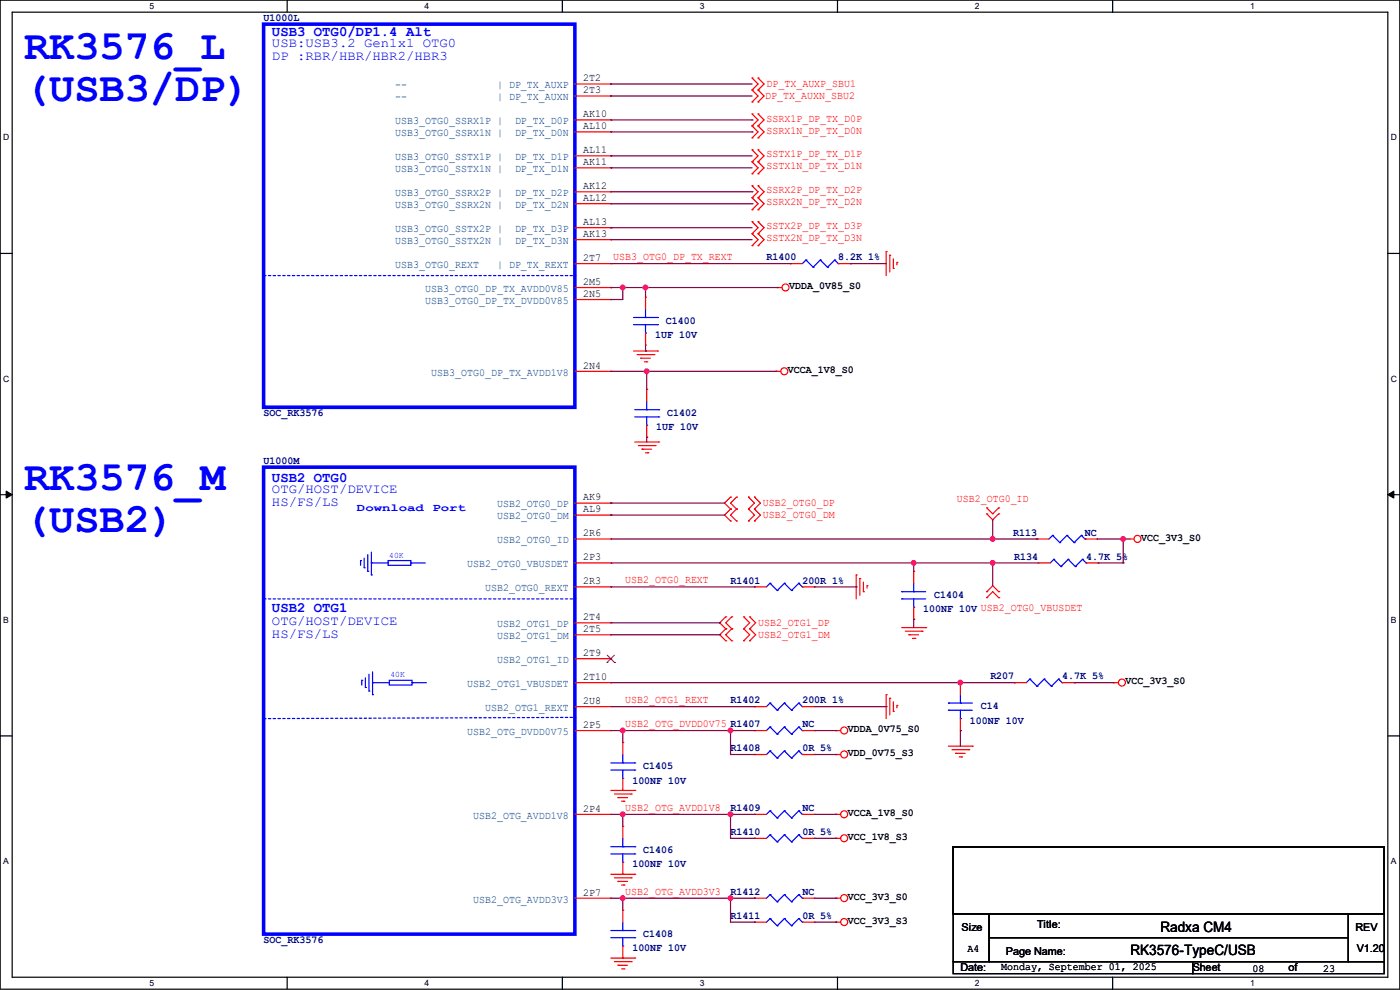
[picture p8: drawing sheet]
<svg xmlns="http://www.w3.org/2000/svg" width="297mm" height="210mm" viewBox="0 0 297 210" stroke-linecap="round" stroke-linejoin="round" font-family="sans-serif">
<path d="M0 0h297v209.8h-297zM2.6 2.6h291.8v204.7h-291.8z" fill="none" stroke="#000" stroke-width=".25"/>
<g fill="#fff">
<path d="M31.7 .3h1v2h-1z"/>
<path d="M31.7 207.6h1v1.9h-1z"/>
</g>
<path d="M60.9 0v2.6M60.9 207.3v2.5" fill="none" stroke="#000" stroke-width=".25"/>
<g fill="#fff">
<path d="M90.1 .3h1v2h-1z"/>
<path d="M90.1 207.6h1v1.9h-1z"/>
</g>
<path d="M119.3 0v2.6M119.3 207.3v2.5" fill="none" stroke="#000" stroke-width=".25"/>
<g fill="#fff">
<path d="M148.5 .3h.9v2h-.9z"/>
<path d="M148.5 207.6h.9v1.9h-.9z"/>
</g>
<path d="M177.7 0v2.6M177.7 207.3v2.5" fill="none" stroke="#000" stroke-width=".25"/>
<g fill="#fff">
<path d="M206.8 .3h1v2h-1z"/>
<path d="M206.8 207.6h1v1.9h-1z"/>
</g>
<path d="M236.1 0v2.6M236.1 207.3v2.5" fill="none" stroke="#000" stroke-width=".25"/>
<g fill="#fff">
<path d="M265.2 .3h1v2h-1z"/>
<path d="M265.2 207.6h1v1.9h-1z"/>
<path d="M.7 28.2h1.2v1.9h-1.2z"/>
<path d="M295.1 28.2h1.2v1.9h-1.2z"/>
<path d="M.7 79.3h1.2v2h-1.2z"/>
<path d="M295.1 79.3h1.2v2h-1.2z"/>
</g>
<path d="M0 53.8h2.6M294.4 53.8h2.6" fill="none" stroke="#000" stroke-width=".25"/>
<g fill="#fff">
<path d="M.7 130.5h1.2v2h-1.2z"/>
<path d="M295.1 130.5h1.1v2h-1.1z"/>
</g>
<path d="M0 104.9h2.6M294.4 104.9h2.6" fill="none" stroke="#000" stroke-width=".25"/>
<path d="M1.3 104.2l1.3 .7-1.3 .8zM294.4 104.9l1.3-.7v1.5z" fill="#000" stroke="#000" stroke-width=".21"/>
<g fill="#fff">
<path d="M.7 181.7h1.2v2h-1.2z"/>
<path d="M295.1 181.7h1.1v2h-1.1z"/>
</g>
<path d="M0 156.1h2.6M294.4 156.1h2.6M202.2 179.6h91.5v14.2h-91.5zM202.2 193.8h7.6v10.2h-7.6zM209.8 193.8h76.2v5.1h-76.2zM209.8 198.9h76.2v5.1h-76.2zM286 193.8h7.7v10.2h-7.7zM202.2 204h50.8v2.5h-50.8zM253 204h40.7v2.5h-40.7z" fill="none" stroke="#000" stroke-width=".25"/>
<g fill="none" stroke="#f00" stroke-width=".25">
<path d="M122 17.8h7.6M129.6 17.8h.1M159.6 19.1h.1M159.6 16.6h.1M159.6 16.6l1.2 1.2-1.2 1.3M159.6 19.1l1.2 1.3-1.2 1.2M160.8 19.1h.1M160.8 16.6h.1M160.8 16.6l1.3 1.2-1.3 1.3M160.8 19.1l1.3 1.3-1.3 1.2M122 20.4h7.6M122 25.4h7.6"/>
<path d="M122 28h7.6M122 33.1h7.6M122 35.6h7.6M129.6 20.4h.1M129.6 25.4h.1M129.6 28h.1M129.6 33.1h.1M129.6 35.6h.1M159.6 21.6h.1M159.6 39.4h.1M159.6 34.3h.1M159.6 31.8h.1"/>
<path d="M159.6 36.9h.1M159.6 26.7h.1M159.6 24.2h.1M159.6 29.3h.1M159.6 39.4l1.2 1.3-1.2 1.3M159.6 31.8l1.2 1.3-1.2 1.2M159.6 34.3l1.2 1.3-1.2 1.3M159.6 24.2l1.2 1.2-1.2 1.3M159.6 26.7l1.2 1.3-1.2 1.3M160.8 21.6h.1M160.8 39.4h.1M160.8 34.3h.1"/>
<path d="M160.8 31.8h.1M160.8 36.9h.1M160.8 26.7h.1M160.8 24.2h.1M160.8 29.3h.1M160.8 39.4l1.3 1.3-1.3 1.3M160.8 31.8l1.3 1.3-1.3 1.2M160.8 34.3l1.3 1.3-1.3 1.3M160.8 24.2l1.3 1.2-1.3 1.3M160.8 26.7l1.3 1.3-1.3 1.3M122 55.9h7.6M122 40.7h7.6"/>
<path d="M122 43.2h7.6M122 48.3h7.6M122 50.8h7.6M129.6 40.7h.1M129.6 43.2h.1M129.6 48.3h.1M129.6 50.8h.1M129.6 55.9h.1M159.6 49.6h.1M159.6 47h.1M159.6 52.1h.1M159.6 42h.1"/>
<path d="M159.6 44.5h.1M159.6 47l1.2 1.3-1.2 1.3M159.6 49.6l1.2 1.2-1.2 1.3M159.6 42l1.2 1.2-1.2 1.3M160.8 49.6h.1M160.8 47h.1M160.8 52.1h.1M160.8 42h.1M160.8 44.5h.1M160.8 47l1.3 1.3-1.3 1.3M160.8 49.6l1.3 1.2-1.3 1.3M160.8 42l1.3 1.2-1.3 1.3"/>
<path d="M167.7 55.9h.1M167.7 55.9h2.5M177.8 55.9h2.6M180.4 55.9h.1M188 53.4h.1M188 53.4v5.1M188.8 54.1h.1M188.8 54.1v3.6M189.5 56.9h.1M189.5 54.9v2M190.3 55.7h.1M190.3 55.7v.5"/>
<path d="M122 78.8h7.6M122 61h7.6M122 63.5h7.6M129.6 61h.1M129.6 63.5h.1M129.6 78.8h.1M134.4 74.5h5.1M135.2 75.2h3.5M135.9 76h.1M135.9 76h2.1M136.7 76.8h.5M136.9 63h.1"/>
<path d="M136.9 73.2h.1M136.9 63v2.6M136.9 70.7v2.5M137.2 76.8h.1M138.7 75.2h.1M139.5 74.5h.1M164.6 78.8h.1M164.6 78.8h1.1M164.9 61h.1M164.9 61h1M134.7 93.8h5M135.4 94.5h3.6"/>
<path d="M136.2 95.3h.1M136.2 95.3h2M136.9 96.1h.6M137.2 82.6h.1M137.2 92.8h.1M137.2 82.6v2.5M137.2 90.2v2.6M137.5 96.1h.1M139 94.5h.1M139.7 93.8h.1M122 114.3h7.6M122 119.4h7.6"/>
<path d="M122 106.7h7.6M122 109.3h7.6M129.6 106.7h.1M129.6 109.3h.1M129.6 114.3h.1M129.6 119.4h.1M155 105.5h.1M155 108h.1M155 110.5h.1M155 105.5l-1.3 1.2 1.3 1.3M155 108l-1.3 1.3 1.3 1.2M156.3 108h.1"/>
<path d="M156.3 105.5h.1M156.3 110.5h.1M156.3 105.5l-1.3 1.2 1.3 1.3M156.3 108l-1.3 1.3 1.3 1.2M158.8 108h.1M158.8 105.5h.1M158.8 110.5h.1M158.8 105.5l1.3 1.2-1.3 1.3M158.8 108l1.3 1.3-1.3 1.2M160.1 108h.1M160.1 105.5h.1M160.1 110.5h.1"/>
<path d="M160.1 105.5l1.2 1.2-1.2 1.3M160.1 108l1.2 1.3-1.2 1.2M209.3 109h.1M209.3 107.7h.1M209.3 109l1.3 1.3 1.3-1.3M209.3 107.7l1.3 1.3 1.3-1.3M211.9 109h.1M211.9 107.7h.1M220 114.3h.1M220 114.3h2.5M220.3 119.4h.1M220.3 119.4h2.5"/>
<path d="M230.2 114.3h2.5M230.4 119.4h2.6M232.7 114.3h.1M233 119.4h.1M239.6 114.3h.1M239.6 114.3h1M122 134.7h7.6M122 124.5h7.6M122 132.1h7.6M122 139.7h7.6M129.6 124.5h.1M129.6 132.1h.1"/>
<path d="M129.6 134.7h.1M129.6 139.7h.1M154 130.9h.1M154 133.4h.1M154 135.9h.1M154 130.9l-1.3 1.2 1.3 1.3M154 133.4l-1.3 1.3 1.3 1.2M155.2 133.4h.1M155.2 130.9h.1M155.2 135.9h.1M155.2 130.9l-1.2 1.2 1.2 1.3M155.2 133.4l-1.2 1.3 1.2 1.2"/>
<path d="M157.8 133.4h.1M157.8 130.9h.1M157.8 135.9h.1M157.8 130.9l1.2 1.2-1.2 1.3M157.8 133.4l1.2 1.3-1.2 1.2M159 133.4h.1M159 130.9h.1M159 135.9h.1M159 130.9l1.3 1.2-1.3 1.3M159 133.4l1.3 1.3-1.3 1.2M160.1 124.5h.1M160.1 124.5h2.5"/>
<path d="M170.2 124.5h2.6M172.8 124.5h.1M181.7 122h.1M181.7 122v5M182.4 122.7h.1M182.4 122.7v3.6M183.2 125.5h.1M183.2 123.5v2M183.9 124.2h.1M183.9 124.2v.6M191.3 133.1h5.1M192.1 133.9h3.5"/>
<path d="M192.8 134.7h.1M192.8 134.7h2.1M193.6 135.4h.5M193.8 121.2h.1M193.8 131.4h.1M193.8 121.2v2.5M193.8 128.8v2.6M194.1 135.4h.1M195.6 133.9h.1M196.4 133.1h.1M209.3 125.5h.1M209.3 126.8h.1"/>
<path d="M209.3 125.5l1.3-1.3 1.3 1.3M209.3 126.8l1.3-1.3 1.3 1.3M211.9 125.5h.1M211.9 126.8h.1M122 155h7.6M122 144.8h7.6M122 149.9h7.6M129.6 144.8h.1M129.6 149.9h.1M129.6 155h.1M132.1 157.5h.1M132.1 157.5v2.6"/>
<path d="M160.1 155h.1M160.1 149.9h.1M160.1 155h2.5M160.1 149.9h2.5M170.2 155h2.6M170.2 149.9h2.6M172.8 155h.1M172.8 149.9h.1M177.3 155h.1M177.3 155h1.1M188 147.4h.1M188 147.4v5"/>
<path d="M188.8 148.1h.1M188.8 148.1v3.6M189.5 150.9h.1M189.5 148.9v2M190.3 149.6h.1M190.3 149.6v.6M201.2 158.3h5.1M202 159h3.5M202.7 159.8h.1M202.7 159.8h2.1M203.8 144.8h.1M203.8 155h.1"/>
<path d="M203.8 144.8v2.6M203.8 152.4v2.6M205.5 159h.1M206.3 158.3h.1M215.2 144.8h.1M215.2 144.8h2.5M225.3 144.8h2.6M227.9 144.8h.1M236.3 144.8h.1M236.3 144.8h1M122 172.8h7.6M129.6 172.8h.1"/>
<path d="M129.6 167.7h5.1M130.3 168.4h3.6M131.1 169.2h.1M131.1 169.2h2M131.9 170h.5M132.1 167.7h.1M132.1 175.3h.1M132.1 165.1v2.6M132.1 175.3v2.5M132.4 170h.1M133.9 168.4h.1M134.7 167.7h.1"/>
<path d="M160.1 172.8h.1M160.1 177.8h.1M160.1 160.1h.1M160.1 172.8h2.5M160.1 177.8h2.5M160.1 160.1h2.5M170.2 172.8h2.6M170.2 177.8h2.6M170.2 160.1h2.6M172.8 172.8h.1M172.8 177.8h.1M172.8 160.1h.1"/>
<path d="M177.3 172.8h.1M177.3 177.8h.1M177.3 160.1h.1M177.3 172.8h1.1M177.3 177.8h1.1M177.3 160.1h1.1M203.5 160.6h.5M204 160.6h.1M122 190.5h7.6M129.6 190.5h.1M129.6 185.5h5.1M130.3 186.2h3.6"/>
<path d="M131.1 187h.1M131.1 187h2M131.9 187.7h.5M132.1 185.5h.1M132.1 193.1h.1M132.1 182.9v2.6M132.1 193.1v2.5M132.4 187.7h.1M133.9 186.2h.1M134.7 185.5h.1M160.1 190.5h.1M160.1 195.6h.1"/>
<path d="M160.1 195.6h2.5M160.1 190.5h2.5M170.2 195.6h2.6M170.2 190.5h2.6M172.8 190.5h.1M172.8 195.6h.1M177.3 195.6h.1M177.3 190.5h.1M177.3 195.6h1.1M177.3 190.5h1.1M129.6 203.2h5.1M130.3 204h3.6"/>
<path d="M131.1 204.8h.1M131.1 204.8h2M131.9 205.5h.5M132.1 203.2h.1M132.1 200.7v2.5M132.4 205.5h.1M133.9 204h.1M134.7 203.2h.1"/>
<circle cx="166.4" cy="78.8" r=".74"/>
<circle cx="166.6" cy="61" r=".74"/>
<circle cx="241.3" cy="114.3" r=".74"/>
<circle cx="179.1" cy="155" r=".74"/>
<circle cx="238" cy="144.8" r=".74"/>
<circle cx="179.1" cy="177.8" r=".74"/>
<circle cx="179.1" cy="172.7" r=".74"/>
<circle cx="179.1" cy="160" r=".74"/>
<circle cx="179.1" cy="190.5" r=".74"/>
<circle cx="179.1" cy="195.6" r=".74"/>
</g>
<g fill="none" stroke="#00f" stroke-width=".25">
<path d="M171 55.2h.1M171 55.2l-.8 .7M171 55.2l1.5 1.5M172.5 56.7h.1M174 55.2h.1M174 55.2l-1.5 1.5M174 55.2l1.6 1.5M175.6 56.7h.1M177.1 55.2h.1M177.1 55.2l-1.5 1.5M177.1 55.2l.7 .7M177.8 55.9h.1"/>
<path d="M134.4 68.9h5.1M134.4 67.4h5.1M136.9 70.7h.1M136.9 67.4h.1M136.9 65.6v1.8M136.9 68.9v1.8M139.5 68.9h.1M139.5 67.4h.1M134.7 88.4h5M134.7 86.9h5M137.2 90.2h.1M137.2 86.9h.1"/>
<path d="M137.2 85.1v1.8M137.2 88.4v1.8M139.7 88.4h.1M139.7 86.9h.1M76.5 118.9h.1M76.5 118.9v1M77.3 118.4v2M78 117.6v3.6M78.8 119.4h.1M78.8 119.4h3.5M78.8 117.1v4.9M82.3 118.9h4.9v1h-4.9z"/>
<path d="M87.2 119.4h.1M87.2 119.4h3M223.3 113.6h.1M223.3 113.6l-.8 .7M223.3 113.6l1.5 1.5M223.6 118.7h.1M223.6 118.7l-.8 .7M223.6 118.7l1.5 1.5M224.8 115.1h.1M226.4 113.6h.1M226.4 113.6l-1.6 1.5M226.4 113.6l1.5 1.5"/>
<path d="M226.6 118.7h.1M226.6 118.7l-1.5 1.5M226.6 118.7l1.5 1.5M227.9 115.1h.1M229.4 113.6h.1M229.4 113.6l-1.5 1.5M229.4 113.6l.8 .7M229.7 118.7h.1M229.7 118.7l-1.6 1.5M229.7 118.7l.7 .7M230.2 114.3h.1M230.4 119.4h.1"/>
<path d="M77.3 120.4h.1M78 121.2h.1M78.8 122h.1M163.4 123.7h.1M163.4 123.7l-.8 .8M163.4 123.7l1.5 1.6M164.9 125.3h.1M166.4 123.7h.1M166.4 123.7l-1.5 1.6M166.4 123.7l1.5 1.6M167.9 125.3h.1M169.5 123.7h.1"/>
<path d="M169.5 123.7l-1.6 1.6M169.5 123.7l.7 .8M170.2 124.5h.1M191.3 127h.1M191.3 125.5h.1M191.3 127h5.1M191.3 125.5h5.1M193.8 128.8h.1M193.8 125.5h.1M193.8 123.7v1.8M193.8 127v1.8M225.1 120.2h.1"/>
<path d="M228.1 120.2h.1M76.8 144.3h.1M76.8 144.3v1M77.5 145.8h.1M77.5 143.8v2M78.3 146.6h.1M78.3 143v3.6M79 147.4h.1M79 144.8h.1M79 144.8h3.6M79 142.5v4.9M82.6 144.3h4.8v1h-4.8z"/>
<path d="M87.4 144.8h.1M87.4 144.8h3.1M163.4 154.2h.1M163.4 149.1h.1M163.4 159.3h.1M163.4 154.2l-.8 .8M163.4 154.2l1.5 1.5M163.4 149.1l-.8 .8M163.4 149.1l1.5 1.6M163.4 159.3l-.8 .8M163.4 159.3l1.5 1.5M164.9 155.7h.1"/>
<path d="M164.9 150.7h.1M166.4 154.2h.1M166.4 149.1h.1M166.4 159.3h.1M166.4 154.2l-1.5 1.5M166.4 154.2l1.5 1.5M166.4 149.1l-1.5 1.6M166.4 149.1l1.5 1.6M166.4 159.3l-1.5 1.5M166.4 159.3l1.5 1.5M167.9 155.7h.1M167.9 150.7h.1"/>
<path d="M169.5 154.2h.1M169.5 149.1h.1M169.5 159.3h.1M169.5 154.2l-1.6 1.5M169.5 154.2l.7 .8M169.5 149.1l-1.6 1.6M169.5 149.1l.7 .8M169.5 159.3l-1.6 1.5M169.5 159.3l.7 .8M170.2 155h.1M170.2 149.9h.1M201.2 150.7h.1"/>
<path d="M201.2 149.1h.1M201.2 150.7h5.1M201.2 149.1h5.1M203.8 152.4h.1M203.8 149.1h.1M203.8 147.4v1.7M203.8 150.7v1.7M218.5 144.1h.1M218.5 144.1l-.8 .7M218.5 144.1l1.5 1.5M220 145.6h.1M221.5 144.1h.1"/>
<path d="M221.5 144.1l-1.5 1.5M221.5 144.1l1.6 1.5M223.1 145.6h.1M224.6 144.1h.1M224.6 144.1l-1.5 1.5M224.6 144.1l.7 .7M225.3 144.8h.1M129.6 163.4h5.1M129.6 161.8h5.1M129.6 179.6h5.1M132.1 165.1h.1M132.1 161.8h.1"/>
<path d="M132.1 179.6h.1M132.1 160.1v1.7M132.1 163.4v1.7M132.1 177.8v1.8M134.7 163.4h.1M134.7 161.8h.1M134.7 179.6h.1M163.4 172h.1M163.4 177.1h.1M163.4 172l-.8 .8M163.4 172l1.5 1.5M163.4 177.1l-.8 .7"/>
<path d="M163.4 177.1l1.5 1.5M164.9 173.5h.1M164.9 178.6h.1M164.9 160.8h.1M166.4 172h.1M166.4 177.1h.1M166.4 172l-1.5 1.5M166.4 172l1.5 1.5M166.4 177.1l-1.5 1.5M166.4 177.1l1.5 1.5M167.9 173.5h.1M167.9 178.6h.1"/>
<path d="M167.9 160.8h.1M169.5 172h.1M169.5 177.1h.1M169.5 172l-1.6 1.5M169.5 172l.7 .8M169.5 177.1l-1.6 1.5M169.5 177.1l.7 .7M170.2 172.8h.1M170.2 177.8h.1M170.2 160.1h.1M129.6 181.1h5.1M129.6 198.9h5.1"/>
<path d="M129.6 197.4h5.1M132.1 182.9h.1M132.1 197.4h.1M132.1 181.1v1.8M132.1 195.6v1.8M132.1 198.9v1.8M134.7 181.1h.1M134.7 198.9h.1M134.7 197.4h.1M163.4 189.8h.1M163.4 194.9h.1M163.4 189.8l-.8 .7"/>
<path d="M163.4 189.8l1.5 1.5M163.4 194.9l-.8 .7M163.4 194.9l1.5 1.5M164.9 191.3h.1M164.9 196.4h.1M166.4 189.8h.1M166.4 194.9h.1M166.4 189.8l-1.5 1.5M166.4 189.8l1.5 1.5M166.4 194.9l-1.5 1.5M166.4 194.9l1.5 1.5M167.9 191.3h.1"/>
<path d="M167.9 196.4h.1M169.5 189.8h.1M169.5 194.9h.1M169.5 189.8l-1.6 1.5M169.5 189.8l.7 .7M169.5 194.9l-1.6 1.5M169.5 194.9l.7 .7M170.2 190.5h.1M170.2 195.6h.1M132.1 200.7h.1"/>
</g>
<path d="M55.9 5.1h66.1v81.3h-66.1zM55.9 99.1h66.1v99.1h-66.1z" fill="none" stroke="#00f" stroke-width=".76"/>
<path d="M55.9 58.5h66.1M122 58.5h.1M55.9 127h66.1M122 127h.1M55.9 152.4l66.1-.2M122 152.2h.1" fill="none" stroke="#00f" stroke-width=".25" stroke-dasharray=".5 .5"/>
<path d="M128.8 139l1.6 1.5M130.3 139l-1.5 1.5M128.8 140.5h.1M130.4 140.5h.1" fill="none" stroke="#804000" stroke-width=".21"/>
<g fill="none" stroke="#800040" stroke-width=".25">
<path d="M129.6 17.8h.1M129.6 17.8h30M129.6 20.4h.1M129.6 33.1h.1M129.6 35.6h.1M129.6 20.4h30M129.6 25.4h30M129.6 28h30M129.6 33.1h30M129.6 35.6h30M159.6 25.4h.1M159.6 28h.1"/>
<path d="M129.6 48.3h.1M129.6 50.8h.1M129.6 40.7h30M129.6 43.2h30M129.6 48.3h30M129.6 50.8h30M129.6 55.9h38.1M159.6 40.7h.1M159.6 43.2h.1M167.7 55.9h.1M180.4 55.9h.1M180.4 55.9h7.6"/>
<path d="M129.6 61h.1M129.6 78.8h.1M129.6 63.5h.1M129.6 61h35.3M129.6 78.8h35M132.1 61h.1M132.1 61v2.5h-2.5M136.9 61h.1M136.9 74.5h.1M136.9 61v2M136.9 73.2v1.3M137.2 78.8h.1"/>
<path d="M137.2 78.8v3.8M164.6 78.8h.1M164.9 61h.1M137.2 92.8h.1M137.2 92.8v1M129.6 106.7h.1M129.6 109.3h.1M129.6 106.7h24.1M129.6 109.3h24.1M129.6 119.4h90.7M129.6 114.3h90.4M193.8 119.4h.1"/>
<path d="M193.8 119.4v1.8M210.6 114.3h.1M210.6 119.4h.1M210.6 110.3v4M210.6 119.4v4.8M220 114.3h.1M232.7 114.3h6.9M233 119.4h5.3M238.3 119.4h.1M238.3 114.3h.1M238.3 114.3v5.1M129.6 124.5h30.5"/>
<path d="M129.6 132.1h23.1M129.6 134.7h23.1M152.7 132.1h.1M152.7 134.7h.1M160.1 124.5h.1M172.8 124.5h8.9M181.7 124.5h.1M193.8 131.4h.1M193.8 131.4v1.7M129.6 149.9h30.5M129.6 155h30.5M129.6 144.8h85.6"/>
<path d="M132.1 155h.1M132.1 155v2.5M155 155h.1M155 155v5.1h5.1M160.1 149.9h.1M160.1 155h.1M172.8 149.9h15.2M172.8 155h4.5M177.3 155h.1M188 149.9h.1M203.8 155h.1M203.8 144.8h.1"/>
<path d="M203.8 155v3.3M215.2 144.8h.1M227.9 144.8h.1M227.9 144.8h8.4M129.6 172.8h30.5M132.1 172.8h.1M132.1 172.8v2.5M155 172.8h.1M155 172.8v5h5.1M160.1 160.1h.1M160.1 177.8h.1M160.1 172.8h.1"/>
<path d="M172.8 172.8h4.5M172.8 160.1h4.5M172.8 177.8h4.5M177.3 160.1h.1M177.3 177.8h.1M177.3 172.8h.1M129.6 190.5h30.5M132.1 190.5h.1M132.1 190.5v2.6M155 190.5h.1M155 190.5v5.1h5.1M160.1 190.5h.1"/>
<path d="M160.1 195.6h.1M172.8 190.5h4.5M172.8 195.6h4.5M177.3 190.5h.1M177.3 195.6h.1"/>
</g>
<g fill="#f0f" stroke="#f0f" stroke-width=".25">
<circle cx="132.1" cy="61" r=".49"/>
<circle cx="137.2" cy="78.8" r=".49"/>
<circle cx="155" cy="155" r=".49"/>
<circle cx="132.1" cy="155" r=".49"/>
<circle cx="132.1" cy="172.7" r=".49"/>
<circle cx="155" cy="172.7" r=".49"/>
<circle cx="155" cy="190.5" r=".49"/>
<circle cx="132.1" cy="190.5" r=".49"/>
<circle cx="136.9" cy="61" r=".49"/>
<circle cx="193.8" cy="119.4" r=".49"/>
<circle cx="210.6" cy="114.3" r=".49"/>
<circle cx="210.6" cy="119.4" r=".49"/>
<circle cx="203.7" cy="144.8" r=".49"/>
<circle cx="238.3" cy="114.3" r=".49"/>
</g>
<g font-size="8.9" fill="#00f">
<text x="5.1" y="12.5">RK3576_L</text>
<text x="5.1" y="21.4">(USB3/DP)</text>
<text x="5.1" y="104">RK3576_M</text>
<text x="5.1" y="112.9">(USB2)</text>
</g>
<g font-size="3" fill="#00f">
<text x="57.7" y="7.7">USB3 OTG0/DP1.4 Alt</text>
<text x="57.7" y="102.1">USB2 OTG0</text>
<text x="57.7" y="129.8">USB2 OTG1</text>
</g>
<g font-size="3">
<text x="246.2" y="197.6">Radxa CM4</text>
<text x="239.8" y="202.7">RK3576-TypeC/USB</text>
</g>
<g font-size="2.8" fill="#00f">
<text x="57.7" y="9.9">USB:USB3.2 Gen1x1 OTG0</text>
<text x="57.7" y="12.7">DP :RBR/HBR/HBR2/HBR3</text>
<text x="57.7" y="104.6">OTG/HOST/DEVICE</text>
<text x="57.7" y="107.4">HS/FS/LS</text>
<text x="57.7" y="132.6">OTG/HOST/DEVICE</text>
<text x="57.7" y="135.4">HS/FS/LS</text>
</g>
<g font-size="2.3" fill="#000080">
<text x="55.9" y="4.4">U1000L</text>
<text x="162.6" y="55.2">R1400</text>
<text x="177.8" y="55.2">8.2K 1%</text>
<text x="139" y="71.8">1UF 10V</text>
<text x="141.3" y="68.7">C1400</text>
<text x="55.9" y="88.3">SOC_RK3576</text>
<text x="141.5" y="88.3">C1402</text>
<text x="139.2" y="91.3">1UF 10V</text>
<text x="55.9" y="98.4">U1000M</text>
<text x="214.9" y="113.7">R113</text>
<text x="230.2" y="113.7">NC</text>
<text x="215.2" y="118.7">R134</text>
<text x="230.4" y="118.7">4.7K 5%</text>
<text x="155" y="123.8">R1401</text>
<text x="170.2" y="123.8">200R 1%</text>
<text x="195.9" y="129.9">100NF 10V USB2_OTG0_VBUSDET</text>
<text x="198.2" y="126.9">C1404</text>
<text x="155" y="149.2">R1402</text>
<text x="170.2" y="149.2">200R 1%</text>
<text x="210.1" y="144.1">R207</text>
<text x="225.3" y="144.1">4.7K 5%</text>
<text x="170.2" y="154.3">NC</text>
<text x="205.8" y="153.5">100NF 10V</text>
<text x="208.1" y="150.5">C14</text>
<text x="155" y="159.4">R1408</text>
<text x="170.2" y="159.4">0R 5%</text>
<text x="134.2" y="166.2">100NF 10V</text>
<text x="136.4" y="163.2">C1405</text>
<text x="155" y="172.1">R1409</text>
<text x="170.2" y="172.1">NC</text>
<text x="155" y="177.2">R1410</text>
<text x="170.2" y="177.2">0R 5%</text>
<text x="134.2" y="184">100NF 10V</text>
<text x="136.4" y="181">C1406</text>
<text x="155" y="189.9">R1412</text>
<text x="170.2" y="189.9">NC</text>
<text x="155" y="194.9">R1411</text>
<text x="170.2" y="194.9">0R 5%</text>
<text x="55.9" y="200">SOC_RK3576</text>
<text x="134.2" y="201.8">100NF 10V</text>
<text x="136.4" y="198.8">C1408</text>
</g>
<g font-size="2.3">
<text x="123.7" y="17.3">2T2</text>
<text x="123.7" y="19.8">2T3</text>
<text x="123.7" y="24.9">AK10</text>
<text x="123.7" y="27.4">AL10</text>
<text x="123.7" y="32.5">AL11</text>
<text x="123.7" y="35.1">AK11</text>
<text x="123.7" y="40.1">AK12</text>
<text x="123.7" y="42.7">AL12</text>
<text x="123.7" y="47.8">AL13</text>
<text x="123.7" y="50.3">AK13</text>
<text x="123.7" y="55.4">2T7</text>
<text x="123.7" y="60.5">2M5</text>
<text x="123.7" y="63">2N5</text>
<text x="167.4" y="61.3">VDDA_0V85_S0</text>
<text x="123.7" y="78.2">2N4</text>
<text x="167.2" y="79.1">VCCA_1V8_S0</text>
<text x="123.7" y="106.2">AK9</text>
<text x="123.7" y="108.7">AL9</text>
<text x="123.7" y="113.8">2R6</text>
<text x="123.7" y="118.9">2P3</text>
<text x="242.1" y="114.7">VCC_3V3_S0</text>
<text x="123.7" y="124">2R3</text>
<text x="123.7" y="131.6">2T4</text>
<text x="123.7" y="134.1">2T5</text>
<text x="123.7" y="139.2">2T9</text>
<text x="123.7" y="144.3">2T10</text>
<text x="123.7" y="149.4">2U8</text>
<text x="238.8" y="145.2">VCC_3V3_S0</text>
<text x="123.7" y="154.4">2P5</text>
<text x="179.9" y="155.3">VDDA_0V75_S0</text>
<text x="179.9" y="160.4">VDD_0V75_S3</text>
<text x="123.7" y="172.2">2P4</text>
<text x="179.9" y="173.1">VCCA_1V8_S0</text>
<text x="179.9" y="178.2">VCC_1V8_S3</text>
<text x="123.7" y="190">2P7</text>
<text x="179.9" y="190.9">VCC_3V3_S0</text>
<text x="179.9" y="196">VCC_3V3_S3</text>
<text x="204" y="197.4">Size</text>
<text x="220" y="196.9">Title:</text>
<text x="287.6" y="197.4">REV</text>
<text x="205.3" y="202.1">A4</text>
<text x="213.4" y="202.5">Page Name:</text>
<text x="287.8" y="202">V1.20</text>
<text x="203.8" y="206.1">Date:</text>
<text x="212.4" y="205.9">Monday, September 01, 2025</text>
<text x="253" y="206.1">Sheet</text>
<text x="265.7" y="206.1">08</text>
<text x="273.3" y="206.1">of</text>
<text x="280.7" y="206.1">23</text>
</g>
<g font-size="2.3" fill="#004080">
<text x="83.9" y="18.8">--</text>
<text x="83.9" y="21.3">--</text>
<text x="105.4" y="18.8">| DP_TX_AUXP</text>
<text x="105.4" y="21.3">| DP_TX_AUXN</text>
<text x="83.9" y="26.4">USB3_OTG0_SSRX1P |</text>
<text x="83.9" y="28.9">USB3_OTG0_SSRX1N |</text>
<text x="109.3" y="26.4">DP_TX_D0P</text>
<text x="109.3" y="28.9">DP_TX_D0N</text>
<text x="83.9" y="34">USB3_OTG0_SSTX1P |</text>
<text x="109.3" y="34">DP_TX_D1P</text>
<text x="83.9" y="36.5">USB3_OTG0_SSTX1N |</text>
<text x="83.9" y="41.6">USB3_OTG0_SSRX2P |</text>
<text x="109.3" y="36.5">DP_TX_D1N</text>
<text x="109.3" y="41.6">DP_TX_D2P</text>
<text x="83.9" y="44.2">USB3_OTG0_SSRX2N |</text>
<text x="109.3" y="44.2">DP_TX_D2N</text>
<text x="83.9" y="49.2">USB3_OTG0_SSTX2P |</text>
<text x="83.9" y="51.8">USB3_OTG0_SSTX2N |</text>
<text x="109.3" y="49.2">DP_TX_D3P</text>
<text x="109.3" y="51.8">DP_TX_D3N</text>
<text x="83.9" y="56.9">USB3_OTG0_REXT</text>
<text x="105.4" y="56.9">| DP_TX_REXT</text>
<text x="90.2" y="61.9">USB3_OTG0_DP_TX_AVDD0V85</text>
<text x="90.2" y="64.5">USB3_OTG0_DP_TX_DVDD0V85</text>
<text x="91.5" y="79.7">USB3_OTG0_DP_TX_AVDD1V8</text>
<text x="105.5" y="107.7">USB2_OTG0_DP</text>
<text x="105.5" y="110.2">USB2_OTG0_DM</text>
<text x="105.5" y="115.3">USB2_OTG0_ID</text>
<text x="99.1" y="120.4">USB2_OTG0_VBUSDET</text>
<text x="102.9" y="125.4">USB2_OTG0_REXT</text>
<text x="105.5" y="133.1">USB2_OTG1_DP</text>
<text x="105.5" y="135.6">USB2_OTG1_DM</text>
<text x="105.5" y="140.7">USB2_OTG1_ID</text>
<text x="99.1" y="145.8">USB2_OTG1_VBUSDET</text>
<text x="99.1" y="155.9">USB2_OTG_DVDD0V75</text>
<text x="102.9" y="150.8">USB2_OTG1_REXT</text>
<text x="100.4" y="173.7">USB2_OTG_AVDD1V8</text>
<text x="100.4" y="191.5">USB2_OTG_AVDD3V3</text>
</g>
<g font-size="2.3" fill="#f00">
<text x="162.3" y="21">DP_TX_AUXN_SBU2</text>
<text x="162.6" y="18.4">DP_TX_AUXP_SBU1</text>
<text x="162.6" y="25.8">SSRX1P_DP_TX_D0P</text>
<text x="162.6" y="28.3">SSRX1N_DP_TX_D0N</text>
<text x="162.6" y="33.4">SSTX1P_DP_TX_D1P</text>
<text x="162.6" y="35.9">SSTX1N_DP_TX_D1N</text>
<text x="162.6" y="41">SSRX2P_DP_TX_D2P</text>
<text x="162.6" y="43.6">SSRX2N_DP_TX_D2N</text>
<text x="162.6" y="48.6">SSTX2P_DP_TX_D3P</text>
<text x="162.6" y="51.2">SSTX2N_DP_TX_D3N</text>
<text x="130.1" y="55.2">USB3_OTG0_DP_TX_REXT</text>
<text x="161.8" y="107.3">USB2_OTG0_DP</text>
<text x="203" y="106.6">USB2_OTG0_ID</text>
<text x="161.8" y="109.9">USB2_OTG0_DM</text>
<text x="132.6" y="123.8">USB2_OTG0_REXT</text>
<text x="160.8" y="132.7">USB2_OTG1_DP</text>
<text x="160.8" y="135.3">USB2_OTG1_DM</text>
<text x="132.6" y="149.2">USB2_OTG1_REXT</text>
<text x="132.6" y="154.3">USB2_OTG_DVDD0V75 R1407</text>
<text x="132.6" y="172">USB2_OTG_AVDD1V8</text>
<text x="132.6" y="189.8">USB2_OTG_AVDD3V3</text>
</g>
<g font-size="2.3" fill="#00f">
<text x="75.7" y="108.3">Download</text>
<text x="91.7" y="108.3">Port</text>
</g>
<g font-size="1.8">
<text x="31.7" y="1.9">5</text>
<text x="90.1" y="1.9">4</text>
<text x="148.5" y="1.9">3</text>
<text x="206.8" y="1.9">2</text>
<text x="265.2" y="1.9">1</text>
<text x=".7" y="29.8">D</text>
<text x="295.1" y="29.8">D</text>
<text x=".7" y="80.9">C</text>
<text x="295.1" y="80.9">C</text>
<text x=".7" y="132.1">B</text>
<text x="295.1" y="132.1">B</text>
<text x=".7" y="183.3">A</text>
<text x="295.1" y="183.3">A</text>
<text x="31.7" y="209.2">5</text>
<text x="90.1" y="209.2">4</text>
<text x="148.5" y="209.2">3</text>
<text x="206.8" y="209.2">2</text>
<text x="265.2" y="209.2">1</text>
</g>
<g font-size="1.8" fill="#00f">
<text x="82.6" y="118.3">40K</text>
<text x="82.8" y="143.7">40K</text>
</g>
</svg>
